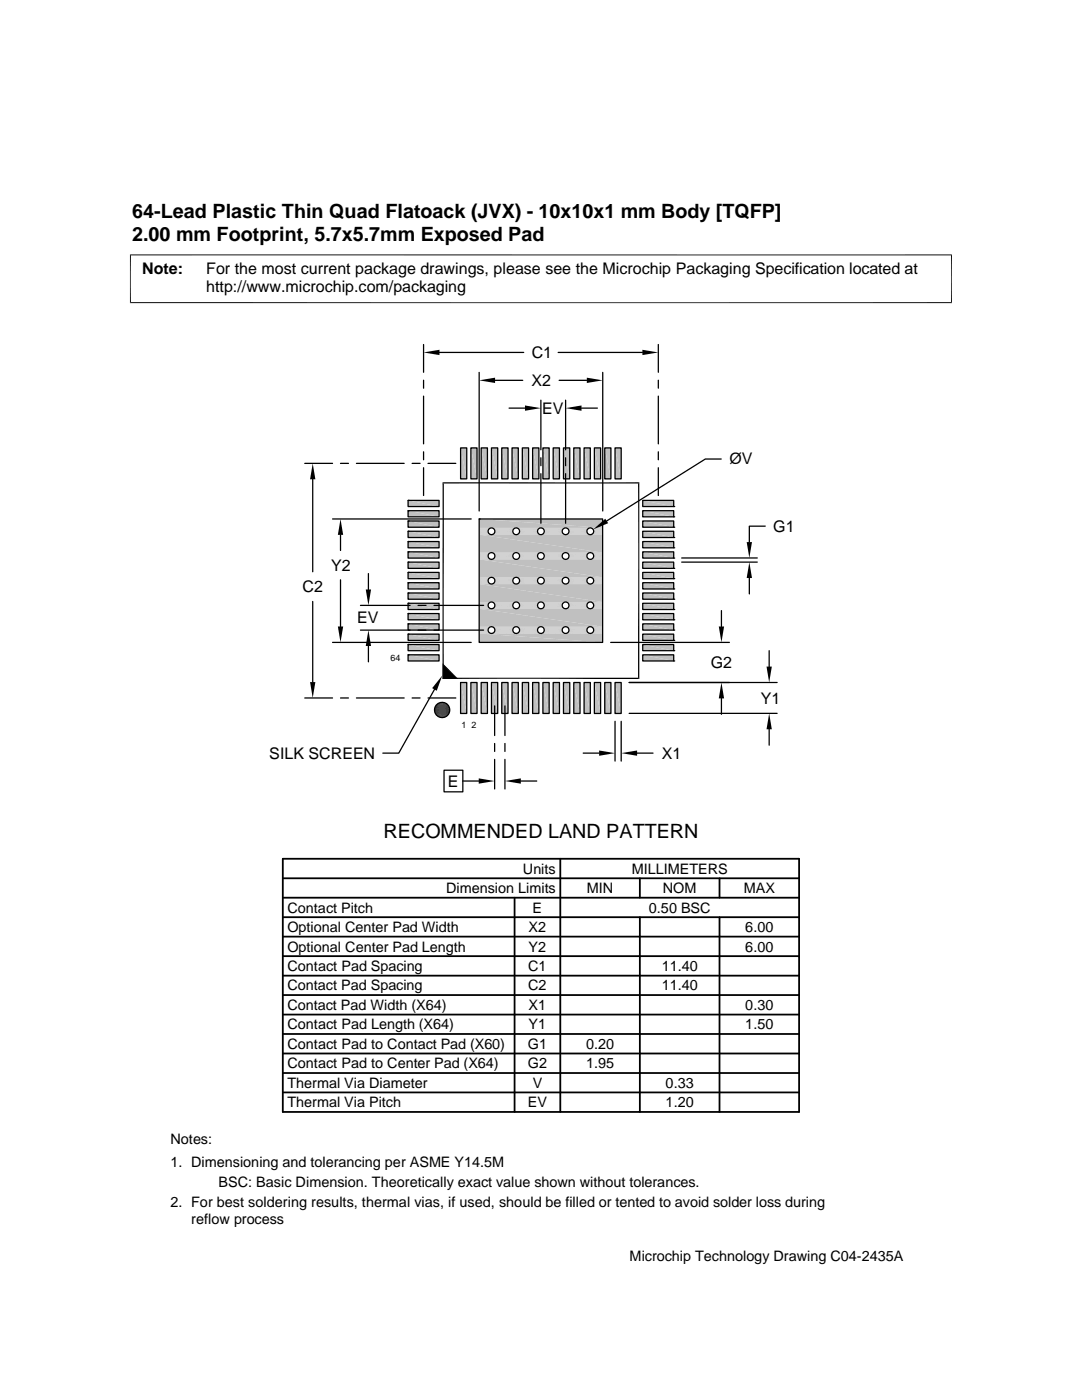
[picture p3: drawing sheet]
<svg xmlns="http://www.w3.org/2000/svg" width="216mm" height="279mm" viewBox="0 0 216 279" stroke-linecap="round" stroke-linejoin="round" font-family="sans-serif">
<g fill="#c0c0c0">
<path d="M95.6 103.6l24.6 1.7h-24.6z"/>
<path d="M95.6 103.6h24.6v1.7z"/>
</g>
<g fill="none" stroke="#c0c0c0" stroke-width=".2">
<path d="M95.6 105.4h2.4M95.6 105.4h2.3M95.6 105.5h2.2M98.1 105.4h4.8M98.3 105.4h4.5M98.4 105.5h4.3M98.5 105.5h4.1M103.1 105.4h4.8M103.2 105.4h4.5M103.3 105.5h4.3M103.4 105.5h4.1M108 105.4h4.8"/>
<path d="M108.1 105.4h4.6M108.2 105.5h4.4M108.3 105.5h4.2M112.9 105.4h4.8M113.1 105.4h4.5M113.2 105.5h4.3M113.3 105.5h4.1M117.9 105.4h2.3M118 105.4h2.2M118.1 105.5h2.1M118.2 105.5h2"/>
</g>
<path d="M95.6 105.5l2 .1z" fill="#c0c0c0"/>
<path d="M95.6 105.5h2.1" fill="none" stroke="#c0c0c0" stroke-width=".2"/>
<path d="M118.3 105.6l1.9 .1z" fill="#c0c0c0"/>
<path d="M98.6 105.6h3.9M103.5 105.6h3.9M108.4 105.6h4M113.4 105.6h3.9" fill="none" stroke="#c0c0c0" stroke-width=".2"/>
<g fill="#c0c0c0">
<path d="M95.6 105.6l1.9 .1z"/>
<path d="M95.6 105.6h2z"/>
<path d="M118.4 105.7l1.8 .1h-1.8z"/>
<path d="M118.4 105.7h1.8v.1z"/>
</g>
<path d="M98.7 105.7h3.7M103.6 105.7h3.8M108.5 105.7h3.8M113.4 105.7h3.8" fill="none" stroke="#c0c0c0" stroke-width=".2"/>
<g fill="#c0c0c0">
<path d="M95.6 105.7l1.8 .1h-1.8z"/>
<path d="M95.6 105.7h1.9l-.1 .1z"/>
<path d="M118.4 105.8l1.8 .1h-1.8z"/>
<path d="M118.4 105.8h1.8v.1z"/>
</g>
<path d="M98.7 105.8h3.7M103.6 105.8h3.7M108.6 105.8h3.6M113.5 105.8h3.7" fill="none" stroke="#c0c0c0" stroke-width=".2"/>
<g fill="#c0c0c0">
<path d="M95.6 105.8l1.8 .1h-1.8z"/>
<path d="M95.6 105.8h1.8v.1z"/>
<path d="M118.4 105.9l1.8 .1h-1.7z"/>
<path d="M118.4 105.9h1.8v.1z"/>
</g>
<path d="M98.7 106h3.6M103.7 106h3.6M108.6 106h3.6M113.5 106h3.6" fill="none" stroke="#c0c0c0" stroke-width=".2"/>
<g fill="#c0c0c0">
<path d="M95.6 105.9l1.8 .1h-1.8z"/>
<path d="M95.6 105.9h1.8v.1z"/>
<path d="M118.5 106l1.7 .2h-1.8z"/>
<path d="M118.5 106h1.7v.2z"/>
</g>
<path d="M98.7 106.1h3.6M103.7 106.1h3.6M108.6 106.1h3.6M113.5 106.1h3.6" fill="none" stroke="#c0c0c0" stroke-width=".2"/>
<g fill="#c0c0c0">
<path d="M95.6 106l1.8 .2h-1.8z"/>
<path d="M95.6 106h1.8v.2z"/>
<path d="M118.4 106.2l1.8 .1h-1.8z"/>
<path d="M118.4 106.2h1.8v.1z"/>
</g>
<path d="M98.7 106.2h3.7M103.6 106.2h3.7M108.6 106.2h3.6M113.5 106.2h3.7" fill="none" stroke="#c0c0c0" stroke-width=".2"/>
<g fill="#c0c0c0">
<path d="M95.6 106.2l1.8 .1h-1.8z"/>
<path d="M95.6 106.2h1.8v.1z"/>
<path d="M118.4 106.3l1.8 .1h-1.8z"/>
<path d="M118.4 106.3h1.8v.1z"/>
</g>
<path d="M98.7 106.3h3.7M103.6 106.3h3.8M108.5 106.3h3.8M113.4 106.3h3.8" fill="none" stroke="#c0c0c0" stroke-width=".2"/>
<g fill="#c0c0c0">
<path d="M95.6 106.3l1.9 .1h-1.9z"/>
<path d="M95.6 106.3h1.8l.1 .1z"/>
<path d="M118.4 106.4l1.8 .1h-1.9z"/>
<path d="M118.4 106.4h1.8v.1z"/>
</g>
<path d="M98.6 106.4h3.9M103.5 106.4h3.9M108.4 106.4h4M113.4 106.4h3.9" fill="none" stroke="#c0c0c0" stroke-width=".2"/>
<g fill="#c0c0c0">
<path d="M95.6 106.4l2 .1h-2z"/>
<path d="M95.6 106.4h1.9l.1 .1z"/>
</g>
<path d="M118.2 106.5h2" fill="none" stroke="#c0c0c0" stroke-width=".2"/>
<path d="M118.3 106.5l1.9 .1z" fill="#c0c0c0"/>
<g fill="none" stroke="#c0c0c0" stroke-width=".2">
<path d="M95.6 106.5h2.1M95.6 106.6h2.2M95.6 106.7h2.3M95.6 106.7h2.4M98.1 106.7h4.8M98.3 106.7h4.5M98.4 106.6h4.3M98.5 106.5h4.1M103.1 106.7h4.8M103.2 106.7h4.5M103.3 106.6h4.3M103.4 106.5h4.1"/>
<path d="M108 106.7h4.8M108.1 106.7h4.6M108.2 106.6h4.4M108.3 106.5h4.2M112.9 106.7h4.8M113.1 106.7h4.5M113.2 106.6h4.3M113.3 106.5h4.1M117.9 106.7h2.3M118 106.7h2.2M118.1 106.6h2.1"/>
</g>
<g fill="#c0c0c0">
<path d="M95.6 106.7l24.6 3.6h-24.6z"/>
<path d="M95.6 106.7h24.6v3.6z"/>
</g>
<g fill="none" stroke="#c0c0c0" stroke-width=".2">
<path d="M95.6 110.3h2.4M95.6 110.3h2.3M95.6 110.4h2.2M98.1 110.3h4.8M98.3 110.3h4.5M98.4 110.4h4.3M98.5 110.5h4.1M103.1 110.3h4.8M103.2 110.3h4.5M103.3 110.4h4.3M103.4 110.5h4.1M108 110.3h4.8"/>
<path d="M108.1 110.3h4.6M108.2 110.4h4.4M108.3 110.5h4.2M112.9 110.3h4.8M113.1 110.3h4.5M113.2 110.4h4.3M113.3 110.5h4.1M117.9 110.3h2.3M118 110.3h2.2M118.1 110.4h2.1M118.2 110.5h2"/>
</g>
<path d="M95.6 110.4l2 .1z" fill="#c0c0c0"/>
<path d="M95.6 110.5h2.1" fill="none" stroke="#c0c0c0" stroke-width=".2"/>
<path d="M118.3 110.5l1.9 .1z" fill="#c0c0c0"/>
<path d="M98.6 110.6h3.9M103.5 110.6h3.9M108.4 110.6h4M113.4 110.6h3.9" fill="none" stroke="#c0c0c0" stroke-width=".2"/>
<g fill="#c0c0c0">
<path d="M95.6 110.5l1.9 .1z"/>
<path d="M95.6 110.5h2z"/>
<path d="M118.4 110.6l1.8 .1h-1.8z"/>
<path d="M118.4 110.6h1.8v.1z"/>
</g>
<path d="M98.7 110.7h3.7M103.6 110.7h3.8M108.5 110.7h3.8M113.4 110.7h3.8" fill="none" stroke="#c0c0c0" stroke-width=".2"/>
<g fill="#c0c0c0">
<path d="M95.6 110.6l1.8 .1h-1.8z"/>
<path d="M95.6 110.6h1.9l-.1 .1z"/>
<path d="M118.4 110.7l1.8 .1h-1.8z"/>
<path d="M118.4 110.7h1.8v.1z"/>
</g>
<path d="M98.7 110.8h3.7M103.6 110.8h3.7M108.6 110.8h3.6M113.5 110.8h3.7" fill="none" stroke="#c0c0c0" stroke-width=".2"/>
<g fill="#c0c0c0">
<path d="M95.6 110.7l1.8 .1h-1.8z"/>
<path d="M95.6 110.7h1.8v.1z"/>
<path d="M118.4 110.8l1.8 .2h-1.7z"/>
<path d="M118.4 110.8h1.8v.2z"/>
</g>
<path d="M98.7 110.9h3.6M103.7 110.9h3.6M108.6 110.9h3.6M113.5 110.9h3.6" fill="none" stroke="#c0c0c0" stroke-width=".2"/>
<g fill="#c0c0c0">
<path d="M95.6 110.8l1.8 .2h-1.8z"/>
<path d="M95.6 110.8h1.8v.2z"/>
<path d="M118.5 111l1.7 .1h-1.8z"/>
<path d="M118.5 111h1.7v.1z"/>
</g>
<path d="M98.7 111h3.6M103.7 111h3.6M108.6 111h3.6M113.5 111h3.6" fill="none" stroke="#c0c0c0" stroke-width=".2"/>
<g fill="#c0c0c0">
<path d="M95.6 111l1.8 .1h-1.8z"/>
<path d="M95.6 111h1.8v.1z"/>
<path d="M118.4 111.1l1.8 .1h-1.8z"/>
<path d="M118.4 111.1h1.8v.1z"/>
</g>
<path d="M98.7 111.1h3.7M103.6 111.1h3.7M108.6 111.1h3.6M113.5 111.1h3.7" fill="none" stroke="#c0c0c0" stroke-width=".2"/>
<g fill="#c0c0c0">
<path d="M95.6 111.1l1.8 .1h-1.8z"/>
<path d="M95.6 111.1h1.8v.1z"/>
<path d="M118.4 111.2l1.8 .1h-1.8z"/>
<path d="M118.4 111.2h1.8v.1z"/>
</g>
<path d="M98.7 111.3h3.7M103.6 111.3h3.8M108.5 111.3h3.8M113.4 111.3h3.8" fill="none" stroke="#c0c0c0" stroke-width=".2"/>
<g fill="#c0c0c0">
<path d="M95.6 111.2l1.9 .1h-1.9z"/>
<path d="M95.6 111.2h1.8l.1 .1z"/>
<path d="M118.4 111.3l1.8 .1h-1.9z"/>
<path d="M118.4 111.3h1.8v.1z"/>
</g>
<path d="M98.6 111.4h3.9M103.5 111.4h3.9M108.4 111.4h4M113.4 111.4h3.9" fill="none" stroke="#c0c0c0" stroke-width=".2"/>
<g fill="#c0c0c0">
<path d="M95.6 111.3l2 .1h-2z"/>
<path d="M95.6 111.3h1.9l.1 .1z"/>
</g>
<path d="M118.2 111.5h2" fill="none" stroke="#c0c0c0" stroke-width=".2"/>
<path d="M118.3 111.4l1.9 .1z" fill="#c0c0c0"/>
<g fill="none" stroke="#c0c0c0" stroke-width=".2">
<path d="M95.6 111.5h2.1M95.6 111.5h2.2M95.6 111.6h2.3M95.6 111.6h2.4M98.1 111.6h4.8M98.3 111.6h4.5M98.4 111.5h4.3M98.5 111.5h4.1M103.1 111.6h4.8M103.2 111.6h4.5M103.3 111.5h4.3M103.4 111.5h4.1"/>
<path d="M108 111.6h4.8M108.1 111.6h4.6M108.2 111.5h4.4M108.3 111.5h4.2M112.9 111.6h4.8M113.1 111.6h4.5M113.2 111.5h4.3M113.3 111.5h4.1M117.9 111.6h2.3M118 111.6h2.2M118.1 111.5h2.1"/>
</g>
<g fill="#c0c0c0">
<path d="M95.6 111.6l24.6 3.6h-24.6z"/>
<path d="M95.6 111.6h24.6v3.6z"/>
</g>
<g fill="none" stroke="#c0c0c0" stroke-width=".2">
<path d="M95.6 115.3h2.2M98 115.2l-2.4 .1M98.1 115.2h4.8M98.4 115.3h4.3M98.5 115.4h4.1M103.1 115.2h4.8M103.3 115.3h4.3M103.4 115.4h4.1M108 115.2h4.8M108.2 115.3h4.4M108.3 115.4h4.2M112.9 115.2h4.8"/>
<path d="M113.2 115.3h4.3M113.3 115.4h4.1M117.9 115.2l2.3 .1M118.1 115.3h2.1M118.2 115.4h2"/>
</g>
<path d="M95.6 115.3l2 .1z" fill="#c0c0c0"/>
<path d="M95.6 115.4h2.1" fill="none" stroke="#c0c0c0" stroke-width=".2"/>
<g fill="#c0c0c0">
<path d="M118.3 115.4l1.9 .1h-1.8z"/>
<path d="M118.3 115.4h1.9v.1z"/>
</g>
<path d="M98.6 115.5h3.9M103.5 115.5h3.9M108.4 115.5h4M113.4 115.5h3.9" fill="none" stroke="#c0c0c0" stroke-width=".2"/>
<g fill="#c0c0c0">
<path d="M95.6 115.4l1.9 .1h-1.9z"/>
<path d="M95.6 115.4h2l-.1 .1z"/>
<path d="M118.4 115.5l1.8 .1h-1.8z"/>
<path d="M118.4 115.5h1.8v.1z"/>
</g>
<path d="M98.7 115.6h3.7M103.6 115.6h3.8M108.5 115.6h3.8M113.4 115.6h3.8" fill="none" stroke="#c0c0c0" stroke-width=".2"/>
<g fill="#c0c0c0">
<path d="M95.6 115.5l1.8 .1h-1.8z"/>
<path d="M95.6 115.5h1.9l-.1 .1z"/>
<path d="M118.4 115.6l1.8 .2h-1.8z"/>
<path d="M118.4 115.6h1.8v.2z"/>
</g>
<path d="M98.7 115.7h3.7M103.6 115.7h3.7M108.6 115.7h3.6M113.5 115.7h3.7" fill="none" stroke="#c0c0c0" stroke-width=".2"/>
<g fill="#c0c0c0">
<path d="M95.6 115.6l1.8 .2h-1.8z"/>
<path d="M95.6 115.6h1.8v.2z"/>
<path d="M118.4 115.8l1.8 .1h-1.7z"/>
<path d="M118.4 115.8h1.8v.1z"/>
</g>
<path d="M98.7 115.8h3.6M103.7 115.8h3.6M108.6 115.8h3.6M113.5 115.8h3.6" fill="none" stroke="#c0c0c0" stroke-width=".2"/>
<g fill="#c0c0c0">
<path d="M95.6 115.8l1.8 .1h-1.8z"/>
<path d="M95.6 115.8h1.8v.1z"/>
<path d="M118.5 115.9l1.7 .1h-1.8z"/>
<path d="M118.5 115.9h1.7v.1z"/>
</g>
<path d="M98.7 116h3.6M103.7 116h3.6M108.6 116h3.6M113.5 116h3.6" fill="none" stroke="#c0c0c0" stroke-width=".2"/>
<g fill="#c0c0c0">
<path d="M95.6 115.9l1.8 .1h-1.8z"/>
<path d="M95.6 115.9h1.8v.1z"/>
<path d="M118.4 116l1.8 .1h-1.8z"/>
<path d="M118.4 116h1.8v.1z"/>
</g>
<path d="M98.7 116.1h3.7M103.6 116.1h3.7M108.6 116.1h3.6M113.5 116.1h3.7" fill="none" stroke="#c0c0c0" stroke-width=".2"/>
<g fill="#c0c0c0">
<path d="M95.6 116l1.8 .1h-1.8z"/>
<path d="M95.6 116h1.8v.1z"/>
<path d="M118.4 116.1l1.8 .1h-1.8z"/>
<path d="M118.4 116.1h1.8v.1z"/>
</g>
<path d="M98.7 116.2h3.7M103.6 116.2h3.8M108.5 116.2h3.8M113.4 116.2h3.8" fill="none" stroke="#c0c0c0" stroke-width=".2"/>
<g fill="#c0c0c0">
<path d="M95.6 116.1l1.9 .1h-1.9z"/>
<path d="M95.6 116.1h1.8l.1 .1z"/>
<path d="M118.4 116.2l1.8 .2h-1.9z"/>
<path d="M118.4 116.2h1.8v.2z"/>
</g>
<path d="M98.6 116.3h3.9M103.5 116.3h3.9M108.4 116.3h4M113.4 116.3h3.9" fill="none" stroke="#c0c0c0" stroke-width=".2"/>
<g fill="#c0c0c0">
<path d="M95.6 116.2l2 .2h-2z"/>
<path d="M95.6 116.2h1.9l.1 .2z"/>
</g>
<path d="M118.2 116.4h2" fill="none" stroke="#c0c0c0" stroke-width=".2"/>
<path d="M118.3 116.4h1.9z" fill="#c0c0c0"/>
<g fill="none" stroke="#c0c0c0" stroke-width=".2">
<path d="M95.6 116.4h2.1M95.6 116.5h2.2M95.6 116.5l2.4 .1M98.1 116.6h4.8M98.4 116.5h4.3M98.5 116.4h4.1M103.1 116.6h4.8M103.3 116.5h4.3M103.4 116.4h4.1M108 116.6h4.8M108.2 116.5h4.4M108.3 116.4h4.2"/>
<path d="M112.9 116.6h4.8M113.2 116.5h4.3M113.3 116.4h4.1M117.9 116.6h2.3M118.1 116.5h2.1"/>
</g>
<g fill="#c0c0c0">
<path d="M95.6 116.6l24.6 3.5h-24.6z"/>
<path d="M95.6 116.6h24.6v3.5z"/>
</g>
<g fill="none" stroke="#c0c0c0" stroke-width=".2">
<path d="M95.6 120.2h2.2M98 120.2h-2.4M98.1 120.2h4.8M98.4 120.2h4.3M98.5 120.3h4.1M103.1 120.2h4.8M103.3 120.2h4.3M103.4 120.3h4.1M108 120.2h4.8M108.2 120.2h4.4M108.3 120.3h4.2M112.9 120.2h4.8"/>
<path d="M113.2 120.2h4.3M113.3 120.3h4.1M117.9 120.2h2.3M118.1 120.2h2.1M118.2 120.3h2"/>
</g>
<path d="M95.6 120.3l2 .1z" fill="#c0c0c0"/>
<path d="M95.6 120.3h2.1" fill="none" stroke="#c0c0c0" stroke-width=".2"/>
<g fill="#c0c0c0">
<path d="M118.3 120.4l1.9 .1h-1.8z"/>
<path d="M118.3 120.4h1.9v.1z"/>
</g>
<path d="M98.6 120.4h3.9M103.5 120.4h3.9M108.4 120.4h4M113.4 120.4h3.9" fill="none" stroke="#c0c0c0" stroke-width=".2"/>
<g fill="#c0c0c0">
<path d="M95.6 120.4l1.9 .1h-1.9z"/>
<path d="M95.6 120.4h2l-.1 .1z"/>
<path d="M118.4 120.5l1.8 .1h-1.8z"/>
<path d="M118.4 120.5h1.8v.1z"/>
</g>
<path d="M98.7 120.5h3.7M103.6 120.5h3.8M108.5 120.5h3.8M113.4 120.5h3.8" fill="none" stroke="#c0c0c0" stroke-width=".2"/>
<g fill="#c0c0c0">
<path d="M95.6 120.5l1.8 .1h-1.8z"/>
<path d="M95.6 120.5h1.9l-.1 .1z"/>
<path d="M118.4 120.6l1.8 .1h-1.8z"/>
<path d="M118.4 120.6h1.8v.1z"/>
</g>
<path d="M98.7 120.6h3.7M103.6 120.6h3.7M108.6 120.6h3.6M113.5 120.6h3.7" fill="none" stroke="#c0c0c0" stroke-width=".2"/>
<g fill="#c0c0c0">
<path d="M95.6 120.6l1.8 .1h-1.8z"/>
<path d="M95.6 120.6h1.8v.1z"/>
<path d="M118.4 120.7l1.8 .1h-1.7z"/>
<path d="M118.4 120.7h1.8v.1z"/>
</g>
<path d="M98.7 120.8h3.6M103.7 120.8h3.6M108.6 120.8h3.6M113.5 120.8h3.6" fill="none" stroke="#c0c0c0" stroke-width=".2"/>
<g fill="#c0c0c0">
<path d="M95.6 120.7l1.8 .1h-1.8z"/>
<path d="M95.6 120.7h1.8v.1z"/>
<path d="M118.5 120.8l1.7 .1h-1.8z"/>
<path d="M118.5 120.8h1.7v.1z"/>
</g>
<path d="M98.7 120.9h3.6M103.7 120.9h3.6M108.6 120.9h3.6M113.5 120.9h3.6" fill="none" stroke="#c0c0c0" stroke-width=".2"/>
<g fill="#c0c0c0">
<path d="M95.6 120.8l1.8 .1h-1.8z"/>
<path d="M95.6 120.8h1.8v.1z"/>
<path d="M118.4 120.9l1.8 .2h-1.8z"/>
<path d="M118.4 120.9h1.8v.2z"/>
</g>
<path d="M98.7 121h3.7M103.6 121h3.7M108.6 121h3.6M113.5 121h3.7" fill="none" stroke="#c0c0c0" stroke-width=".2"/>
<g fill="#c0c0c0">
<path d="M95.6 120.9l1.8 .2h-1.8z"/>
<path d="M95.6 120.9h1.8v.2z"/>
<path d="M118.4 121.1l1.8 .1h-1.8z"/>
<path d="M118.4 121.1h1.8v.1z"/>
</g>
<path d="M98.7 121.1h3.7M103.6 121.1h3.8M108.5 121.1h3.8M113.4 121.1h3.8" fill="none" stroke="#c0c0c0" stroke-width=".2"/>
<g fill="#c0c0c0">
<path d="M95.6 121.1l1.9 .1h-1.9z"/>
<path d="M95.6 121.1h1.8l.1 .1z"/>
<path d="M118.4 121.2l1.8 .1h-1.9z"/>
<path d="M118.4 121.2l1.8 .1z"/>
</g>
<path d="M98.6 121.2h3.9M103.5 121.2h3.9M108.4 121.2h4M113.4 121.2h3.9" fill="none" stroke="#c0c0c0" stroke-width=".2"/>
<path d="M95.6 121.2l2 .1z" fill="#c0c0c0"/>
<path d="M118.2 121.3h2" fill="none" stroke="#c0c0c0" stroke-width=".2"/>
<path d="M118.3 121.3h1.9z" fill="#c0c0c0"/>
<g fill="none" stroke="#c0c0c0" stroke-width=".2">
<path d="M95.6 121.3h2.1M95.6 121.4h2.2M95.6 121.4l2.4 .1M98.1 121.5h4.8M98.4 121.4h4.3M98.5 121.3h4.1M103.1 121.5h4.8M103.3 121.4h4.3M103.4 121.3h4.1M108 121.5h4.8M108.2 121.4h4.4M108.3 121.3h4.2"/>
<path d="M112.9 121.5h4.8M113.2 121.4h4.3M113.3 121.3h4.1M117.9 121.5h2.3M118.1 121.4h2.1"/>
</g>
<g fill="#c0c0c0">
<path d="M95.6 121.5l24.6 3.6h-24.6z"/>
<path d="M95.6 121.5h24.6v3.6z"/>
</g>
<g fill="none" stroke="#c0c0c0" stroke-width=".2">
<path d="M95.6 125.1h2.4M95.6 125.1h2.3M95.6 125.2h2.2M98.1 125.1h4.8M98.3 125.1h4.5M98.4 125.2h4.3M98.5 125.2h4.1M103.1 125.1h4.8M103.2 125.1h4.5M103.3 125.2h4.3M103.4 125.2h4.1M108 125.1h4.8"/>
<path d="M108.1 125.1h4.6M108.2 125.2h4.4M108.3 125.2h4.2M112.9 125.1h4.8M113.1 125.1h4.5M113.2 125.2h4.3M113.3 125.2h4.1M117.9 125.1h2.3M118 125.1h2.2M118.1 125.2h2.1M118.2 125.2h2"/>
</g>
<path d="M95.6 125.2l2 .1z" fill="#c0c0c0"/>
<path d="M95.6 125.2h2.1" fill="none" stroke="#c0c0c0" stroke-width=".2"/>
<g fill="#c0c0c0">
<path d="M118.3 125.3l1.9 .1h-1.8z"/>
<path d="M118.3 125.3h1.9v.1z"/>
</g>
<path d="M98.6 125.3h3.9M103.5 125.3h3.9M108.4 125.3h4M113.4 125.3h3.9" fill="none" stroke="#c0c0c0" stroke-width=".2"/>
<g fill="#c0c0c0">
<path d="M95.6 125.3l1.9 .1h-1.9z"/>
<path d="M95.6 125.3h2l-.1 .1z"/>
<path d="M118.4 125.4l1.8 .1h-1.8z"/>
<path d="M118.4 125.4h1.8v.1z"/>
</g>
<path d="M98.7 125.4h3.7M103.6 125.4h3.8M108.5 125.4h3.8M113.4 125.4h3.8" fill="none" stroke="#c0c0c0" stroke-width=".2"/>
<g fill="#c0c0c0">
<path d="M95.6 125.4l1.8 .1h-1.8z"/>
<path d="M95.6 125.4h1.9l-.1 .1z"/>
<path d="M118.4 125.5l1.8 .1h-1.8z"/>
<path d="M118.4 125.5h1.8v.1z"/>
</g>
<path d="M98.7 125.6h3.7M103.6 125.6h3.7M108.6 125.6h3.6M113.5 125.6h3.7" fill="none" stroke="#c0c0c0" stroke-width=".2"/>
<g fill="#c0c0c0">
<path d="M95.6 125.5l1.8 .1h-1.8z"/>
<path d="M95.6 125.5h1.8v.1z"/>
<path d="M118.4 125.6l1.8 .2h-1.7z"/>
<path d="M118.4 125.6h1.8v.2z"/>
</g>
<path d="M98.7 125.7h3.6M103.7 125.7h3.6M108.6 125.7h3.6M113.5 125.7h3.6" fill="none" stroke="#c0c0c0" stroke-width=".2"/>
<g fill="#c0c0c0">
<path d="M95.6 125.6l1.8 .2h-1.8z"/>
<path d="M95.6 125.6h1.8v.2z"/>
<path d="M118.5 125.8l1.7 .1h-1.8z"/>
<path d="M118.5 125.8h1.7v.1z"/>
</g>
<path d="M98.7 125.8h3.6M103.7 125.8h3.6M108.6 125.8h3.6M113.5 125.8h3.6" fill="none" stroke="#c0c0c0" stroke-width=".2"/>
<g fill="#c0c0c0">
<path d="M95.6 125.8l1.8 .1h-1.8z"/>
<path d="M95.6 125.8h1.8v.1z"/>
<path d="M118.4 125.9l1.8 .1h-1.8z"/>
<path d="M118.4 125.9h1.8v.1z"/>
</g>
<path d="M98.7 125.9h3.7M103.6 125.9h3.7M108.6 125.9h3.6M113.5 125.9h3.7" fill="none" stroke="#c0c0c0" stroke-width=".2"/>
<g fill="#c0c0c0">
<path d="M95.6 125.9l1.8 .1h-1.8z"/>
<path d="M95.6 125.9h1.8v.1z"/>
<path d="M118.4 126l1.8 .1h-1.8z"/>
<path d="M118.4 126h1.8v.1z"/>
</g>
<path d="M98.7 126h3.7M103.6 126h3.8M108.5 126h3.8M113.4 126h3.8" fill="none" stroke="#c0c0c0" stroke-width=".2"/>
<g fill="#c0c0c0">
<path d="M95.6 126l1.9 .1h-1.9z"/>
<path d="M95.6 126h1.8l.1 .1z"/>
<path d="M118.4 126.1l1.8 .1h-1.9z"/>
<path d="M118.4 126.1l1.8 .1z"/>
</g>
<path d="M98.6 126.2h3.9M103.5 126.2h3.9M108.4 126.2h4M113.4 126.2h3.9" fill="none" stroke="#c0c0c0" stroke-width=".2"/>
<path d="M95.6 126.1l2 .1z" fill="#c0c0c0"/>
<path d="M118.2 126.2h2" fill="none" stroke="#c0c0c0" stroke-width=".2"/>
<path d="M118.3 126.2l1.9 .1z" fill="#c0c0c0"/>
<g fill="none" stroke="#c0c0c0" stroke-width=".2">
<path d="M95.6 126.2h2.1M95.6 126.3h2.2M95.6 126.4h2.3M95.6 126.4h2.4M98.1 126.4h4.8M98.3 126.4h4.5M98.4 126.3h4.3M98.5 126.2h4.1M103.1 126.4h4.8M103.2 126.4h4.5M103.3 126.3h4.3M103.4 126.2h4.1"/>
<path d="M108 126.4h4.8M108.1 126.4h4.6M108.2 126.3h4.4M108.3 126.2h4.2M112.9 126.4h4.8M113.1 126.4h4.5M113.2 126.3h4.3M113.3 126.2h4.1M117.9 126.4h2.3M118 126.4h2.2M118.1 126.3h2.1"/>
</g>
<g fill="#c0c0c0">
<path d="M95.6 126.4l24.6 1.8h-24.6z"/>
<path d="M95.6 126.4h24.6v1.8z"/>
<path d="M122.7 89.4l1.3 6.2h-1.3z"/>
<path d="M122.7 89.4h1.3v6.2z"/>
<path d="M120.7 89.4l1.2 6.2h-1.2z"/>
<path d="M120.7 89.4h1.2v6.2z"/>
<path d="M118.6 89.4l1.2 6.2h-1.2z"/>
<path d="M118.6 89.4h1.2v6.2z"/>
<path d="M116.5 89.4l1.3 6.2h-1.3z"/>
<path d="M116.5 89.4h1.3v6.2z"/>
<path d="M114.5 89.4l1.2 6.2h-1.2z"/>
<path d="M114.5 89.4h1.2v6.2z"/>
<path d="M112.4 89.4l1.3 6.2h-1.3z"/>
<path d="M112.4 89.4h1.3v6.2z"/>
<path d="M110.4 89.4l1.2 6.2h-1.2z"/>
<path d="M110.4 89.4h1.2v6.2z"/>
<path d="M108.3 89.4l1.3 6.2h-1.3z"/>
<path d="M108.3 89.4h1.3v6.2z"/>
<path d="M106.3 89.4l1.2 6.2h-1.2z"/>
<path d="M106.3 89.4h1.2v6.2z"/>
<path d="M104.2 89.4l1.3 6.2h-1.3z"/>
<path d="M104.2 89.4h1.3v6.2z"/>
<path d="M102.2 89.4l1.2 6.2h-1.2z"/>
<path d="M102.2 89.4h1.2v6.2z"/>
<path d="M100.1 89.4l1.3 6.2h-1.3z"/>
<path d="M100.1 89.4h1.3v6.2z"/>
<path d="M98.1 89.4l1.2 6.2h-1.2z"/>
<path d="M98.1 89.4h1.2v6.2z"/>
<path d="M96 89.4l1.3 6.2h-1.3z"/>
<path d="M96 89.4h1.3v6.2z"/>
<path d="M94 89.4l1.2 6.2h-1.2z"/>
<path d="M94 89.4h1.2v6.2z"/>
<path d="M91.9 89.4l1.2 6.2h-1.2z"/>
<path d="M91.9 89.4h1.2v6.2z"/>
<path d="M128.2 99.9l6.2 1.2h-6.2z"/>
<path d="M128.2 99.9h6.2v1.2z"/>
<path d="M81.4 99.9l6.2 1.2h-6.2z"/>
<path d="M81.4 99.9h6.2v1.2z"/>
<path d="M128.2 101.9l6.2 1.2h-6.2z"/>
<path d="M128.2 101.9h6.2v1.2z"/>
<path d="M81.4 101.9l6.2 1.2h-6.2z"/>
<path d="M81.4 101.9h6.2v1.2z"/>
<path d="M128.2 104l6.2 1.2h-6.2z"/>
<path d="M128.2 104h6.2v1.2z"/>
<path d="M81.4 104l6.2 1.2h-6.2z"/>
<path d="M81.4 104h6.2v1.2z"/>
<path d="M128.2 106l6.2 1.3h-6.2z"/>
<path d="M128.2 106h6.2v1.3z"/>
<path d="M81.4 106l6.2 1.3h-6.2z"/>
<path d="M81.4 106h6.2v1.3z"/>
<path d="M128.2 108.1l6.2 1.2h-6.2z"/>
<path d="M128.2 108.1h6.2v1.2z"/>
<path d="M81.4 108.1l6.2 1.2h-6.2z"/>
<path d="M81.4 108.1h6.2v1.2z"/>
<path d="M128.2 110.1l6.2 1.3h-6.2z"/>
<path d="M128.2 110.1h6.2v1.3z"/>
<path d="M81.4 110.1l6.2 1.3h-6.2z"/>
<path d="M81.4 110.1h6.2v1.3z"/>
<path d="M128.2 112.2l6.2 1.2h-6.2z"/>
<path d="M128.2 112.2h6.2v1.2z"/>
<path d="M81.4 112.2l6.2 1.2h-6.2z"/>
<path d="M81.4 112.2h6.2v1.2z"/>
<path d="M128.2 114.2l6.2 1.3h-6.2z"/>
<path d="M128.2 114.2h6.2v1.3z"/>
<path d="M81.4 114.2l6.2 1.3h-6.2z"/>
<path d="M81.4 114.2h6.2v1.3z"/>
<path d="M128.2 116.3l6.2 1.2h-6.2z"/>
<path d="M128.2 116.3h6.2v1.2z"/>
<path d="M81.4 116.3l6.2 1.2h-6.2z"/>
<path d="M81.4 116.3h6.2v1.2z"/>
<path d="M128.2 118.3l6.2 1.3h-6.2z"/>
<path d="M128.2 118.3h6.2v1.3z"/>
<path d="M81.4 118.3l6.2 1.3h-6.2z"/>
<path d="M81.4 118.3h6.2v1.3z"/>
<path d="M128.2 120.4l6.2 1.2h-6.2z"/>
<path d="M128.2 120.4h6.2v1.2z"/>
<path d="M81.4 120.4l6.2 1.2h-6.2z"/>
<path d="M81.4 120.4h6.2v1.2z"/>
<path d="M128.2 122.4l6.2 1.3h-6.2z"/>
<path d="M128.2 122.4h6.2v1.3z"/>
<path d="M81.4 122.4l6.2 1.3h-6.2z"/>
<path d="M81.4 122.4h6.2v1.3z"/>
<path d="M128.2 124.5l6.2 1.3h-6.2z"/>
<path d="M128.2 124.5h6.2v1.3z"/>
<path d="M81.4 124.5l6.2 1.3h-6.2z"/>
<path d="M81.4 124.5h6.2v1.3z"/>
<path d="M128.2 126.6l6.2 1.2h-6.2z"/>
<path d="M128.2 126.6h6.2v1.2z"/>
<path d="M81.4 126.6l6.2 1.2h-6.2z"/>
<path d="M81.4 126.6h6.2v1.2z"/>
<path d="M128.2 128.6l6.2 1.3h-6.2z"/>
<path d="M128.2 128.6h6.2v1.3z"/>
<path d="M81.4 128.6l6.2 1.3h-6.2z"/>
<path d="M81.4 128.6h6.2v1.3z"/>
<path d="M128.2 130.7l6.2 1.2h-6.2z"/>
<path d="M128.2 130.7h6.2v1.2z"/>
<path d="M81.4 130.7l6.2 1.2h-6.2z"/>
<path d="M81.4 130.7h6.2v1.2z"/>
<path d="M122.7 136.2l1.3 6.2h-1.3z"/>
<path d="M122.7 136.2h1.3v6.2z"/>
<path d="M120.7 136.2l1.2 6.2h-1.2z"/>
<path d="M120.7 136.2h1.2v6.2z"/>
<path d="M118.6 136.2l1.2 6.2h-1.2z"/>
<path d="M118.6 136.2h1.2v6.2z"/>
<path d="M116.5 136.2l1.3 6.2h-1.3z"/>
<path d="M116.5 136.2h1.3v6.2z"/>
<path d="M114.5 136.2l1.2 6.2h-1.2z"/>
<path d="M114.5 136.2h1.2v6.2z"/>
<path d="M112.4 136.2l1.3 6.2h-1.3z"/>
<path d="M112.4 136.2h1.3v6.2z"/>
<path d="M110.4 136.2l1.2 6.2h-1.2z"/>
<path d="M110.4 136.2h1.2v6.2z"/>
<path d="M108.3 136.2l1.3 6.2h-1.3z"/>
<path d="M108.3 136.2h1.3v6.2z"/>
<path d="M106.3 136.2l1.2 6.2h-1.2z"/>
<path d="M106.3 136.2h1.2v6.2z"/>
<path d="M104.2 136.2l1.3 6.2h-1.3z"/>
<path d="M104.2 136.2h1.3v6.2z"/>
<path d="M102.2 136.2l1.2 6.2h-1.2z"/>
<path d="M102.2 136.2h1.2v6.2z"/>
<path d="M100.1 136.2l1.3 6.2h-1.3z"/>
<path d="M100.1 136.2h1.3v6.2z"/>
<path d="M98.1 136.2l1.2 6.2h-1.2z"/>
<path d="M98.1 136.2h1.2v6.2z"/>
<path d="M96 136.2l1.3 6.2h-1.3z"/>
<path d="M96 136.2h1.3v6.2z"/>
<path d="M94 136.2l1.2 6.2h-1.2z"/>
<path d="M94 136.2h1.2v6.2z"/>
<path d="M91.9 136.2l1.2 6.2h-1.2z"/>
<path d="M91.9 136.2h1.2v6.2z"/>
</g>
<g fill="none" stroke="#000" stroke-width=".25">
<path d="M84.5 68.7v5.6M84.5 75.9v1.6M84.5 79.1v9.5M87.7 70.3h16.8M95.6 74.3v27.7M98.8 75.9h5.5M107.9 79.9v9.9M111.4 70.3h16.8M111.6 75.9h5.5M112.9 79.9v9.9M120.3 74.3v27.7M131.4 68.7v5.6"/>
<path d="M131.4 75.9v1.6M131.4 79.1v9.5M60.8 92.5h5.6M62.4 95.7v18.4M67.9 92.5h1.6M71.1 92.5h9.5M81.4 99.9h6.2v1.2h-6.2zM81.4 99.9h.1M82.2 92.5h1.6M84.5 90.2v1.6M84.5 93.3v5.6M85.4 92.5h5.6"/>
<path d="M88.3 96.4h39.3M88.4 96.2v39.3M91.9 89.4h1.2v6.2h-1.2zM94 89.4h1.2v6.2h-1.2zM96 89.4h1.3v6.2h-1.3zM98.1 89.4h1.2v6.2h-1.2zM100.1 89.4h1.3v6.2h-1.3zM101.6 81.4h3.2M102.2 89.4h1.2v6.2h-1.2zM104.2 89.4h1.3v6.2h-1.3zM106.3 89.4h1.2v6.2h-1.2zM107.9 91.4v1.5"/>
<path d="M107.9 94.5v9.9M108.3 89.4h1.3v6.2h-1.3zM110.4 89.4h1.2v6.2h-1.2zM112.4 89.4h1.3v6.2h-1.3zM112.9 91.4v1.5M112.9 94.5v9.9M114.5 89.4h1.2v6.2h-1.2zM116 81.4h3.2M116.5 89.4h1.3v6.2h-1.3zM118.6 89.4h1.2v6.2h-1.2zM120.7 89.4h1.2v6.2h-1.2zM122.7 89.4h1.3v6.2h-1.3z"/>
<path d="M127.4 96.2v39.3M128.2 99.9h6.2v1.2h-6.2zM131.4 90.2v1.6M131.4 93.3v5.6M143.9 91.6h-3.2l-19.6 12.4M66.4 103.6h27.6M67.9 106.7v3.2M67.9 115.7v9.3M73.5 114.5v3.1M81.4 101.9h6.2v1.2h-6.2zM81.4 101.9h.1M81.4 104h6.2v1.2h-6.2z"/>
<path d="M81.4 104h.1M81.4 106h6.2v1.3h-6.2zM81.4 106h.1M81.4 108.1h6.2v1.2h-6.2zM81.4 108.1h.1M81.4 110.1h6.2v1.3h-6.2zM81.4 110.1h.1M81.4 112.2h6.2v1.2h-6.2zM81.4 112.2h.1M81.4 114.2h6.2v1.3h-6.2zM81.4 114.2h.1M81.4 116.3h6.2v1.2h-6.2z"/>
<path d="M81.4 116.3h.1M81.4 118.3h6.2v1.3h-6.2zM81.4 118.3h.1M95.6 103.6h24.6v24.6h-24.6zM95.6 103.6h.1M128.2 118.3h6.2v1.3h-6.2zM128.2 116.3h6.2v1.2h-6.2zM128.2 114.2h6.2v1.3h-6.2zM128.2 112.2h6.2v1.2h-6.2zM128.2 110.1h6.2v1.3h-6.2zM128.2 108.1h6.2v1.2h-6.2zM128.2 106h6.2v1.3h-6.2z"/>
<path d="M128.2 104h6.2v1.2h-6.2zM128.2 101.9h6.2v1.2h-6.2zM134.4 119.6h.1M134.4 117.5h.1M134.4 115.5h.1M134.4 113.4h.1M134.4 111.4h.1M134.4 109.3h.1M134.4 107.3h.1M134.4 105.2h.1M134.4 103.1h.1M134.4 101.1h.1"/>
<path d="M136 112.2h15.1M136 111.4h15.1M149.5 115.4v3.1M152.7 105h-3.2v3.2M60.8 139.3h5.6M62.4 120v16.1M66.4 128.2h27.6M67.9 139.3h1.6M71.1 139.3h9.5M71.9 120.8h9.9M71.9 125.8h9.9M73.5 128.9v3.2"/>
<path d="M81.4 120.4h6.2v1.2h-6.2zM81.4 120.4h.1M81.4 122.4h6.2v1.3h-6.2zM81.4 122.4h.1M81.4 124.5h6.2v1.3h-6.2zM81.4 124.5h.1M81.4 126.6h6.2v1.2h-6.2zM81.4 126.6h.1M81.4 128.6h6.2v1.3h-6.2zM81.4 128.6h.1M81.4 130.7h6.2v1.2h-6.2zM81.4 130.7h.1"/>
<path d="M82.2 139.3h1.6M83.4 120.8h1.6M83.4 125.8h1.6M85.4 139.3h5.6M86.6 120.8h9.9M86.6 125.8h9.9M86.7 137.6l-7.1 12.7h-3.2M88.3 135.4h39.3M91.9 136.2h1.2v6.2h-1.2zM94 136.2h1.2v6.2h-1.2zM96 136.2h1.3v6.2h-1.3zM98.1 136.2h1.2v6.2h-1.2z"/>
<path d="M100.1 136.2h1.3v6.2h-1.3zM102.2 136.2h1.2v6.2h-1.2zM104.2 136.2h1.3v6.2h-1.3zM106.3 136.2h1.2v6.2h-1.2zM108.3 136.2h1.3v6.2h-1.3zM110.4 136.2h1.2v6.2h-1.2zM112.4 136.2h1.3v6.2h-1.3zM114.5 136.2h1.2v6.2h-1.2zM116.5 136.2h1.3v6.2h-1.3zM118.6 136.2h1.2v6.2h-1.2zM120.7 136.2h1.2v6.2h-1.2zM121.9 128.2h23.6"/>
<path d="M122.7 136.2h1.3v6.2h-1.3zM125.5 136.2h29.6M128.2 130.7h6.2v1.2h-6.2zM128.2 128.6h6.2v1.3h-6.2zM128.2 126.6h6.2v1.2h-6.2zM128.2 124.5h6.2v1.3h-6.2zM128.2 122.4h6.2v1.3h-6.2zM128.2 120.4h6.2v1.2h-6.2zM134.4 131.9h.1M134.4 129.9h.1M134.4 127.8h.1M134.4 125.8h.1"/>
<path d="M134.4 123.7h.1M134.4 121.6h.1M144 121.9v3.1M144 139.4v3.2M153.5 129.9v3.1M88.6 153.7h3.8v4.3h-3.8zM92.4 155.9h3.1M98.7 140.9v5.9M98.7 148.4v1.6M98.7 151.6v5.9M100.8 140.9v5.9M100.8 148.4v1.6"/>
<path d="M100.8 151.6v5.9M103.9 155.9h3.2M116.4 150.3h3.1M122.7 144v7.9M124 144v7.9M125.5 142.4h29.6M127.1 150.3h3.2M153.5 145.5v3.2"/>
<circle cx="98.1" cy="111" r=".68"/>
<circle cx="98.1" cy="115.9" r=".68"/>
<circle cx="98.1" cy="106" r=".68"/>
<circle cx="103" cy="106" r=".68"/>
<circle cx="103" cy="115.9" r=".68"/>
<circle cx="103" cy="111" r=".68"/>
<circle cx="107.9" cy="106" r=".68"/>
<circle cx="107.9" cy="111" r=".68"/>
<circle cx="107.9" cy="115.9" r=".68"/>
<circle cx="112.9" cy="111" r=".68"/>
<circle cx="112.9" cy="106" r=".68"/>
<circle cx="112.9" cy="115.9" r=".68"/>
<circle cx="117.8" cy="111" r=".68"/>
<circle cx="117.8" cy="106" r=".68"/>
<circle cx="117.8" cy="115.9" r=".68"/>
<circle cx="98.1" cy="120.8" r=".68"/>
<circle cx="98.1" cy="125.7" r=".68"/>
<circle cx="103" cy="120.8" r=".68"/>
<circle cx="103" cy="125.7" r=".68"/>
<circle cx="107.9" cy="120.8" r=".68"/>
<circle cx="107.9" cy="125.7" r=".68"/>
<circle cx="112.9" cy="120.8" r=".68"/>
<circle cx="112.9" cy="125.7" r=".68"/>
<circle cx="117.8" cy="120.8" r=".68"/>
<circle cx="117.8" cy="125.7" r=".68"/>
<circle cx="88.2" cy="141.7" r="1.52"/>
</g>
<g fill="none" stroke="#000" stroke-width=".36">
<path d="M56.4 175.3h103M56.4 171.4h103v50.5h-103zM56.4 179.2h103M102.7 179.2v42.7M111.8 171.4v50.5M127.7 175.3v3.9M143.6 175.3v3.9M56.4 198.6h103M56.4 186.9h103M56.4 183h103M56.4 190.8h103M56.4 194.7h103"/>
<path d="M127.7 183v38.9M143.6 183v38.9M56.4 202.5h103M56.4 210.2h103M56.4 206.4h103M56.4 218h103M56.4 214.1h103"/>
</g>
<g fill="none" stroke="#000" stroke-width=".2">
<path d="M26 50.8v9.7M189.9 50.8v9.7M189.9 50.9h-164M25.9 60.4h164M86.7 141.5h3M86.7 141.6h3M86.7 141.8h3M86.7 141.9h3M86.7 141.3h3M86.7 142h3M86.8 141.2h2.9M86.8 142.2h2.9"/>
<path d="M86.8 142.3h2.8M86.8 141.1h2.8M86.9 140.9h2.7M86.9 142.5h2.7M87 142.6h2.5M87 140.8h2.5M87 142.7h2.4M87 140.7h2.4M87.1 140.6h2.2M87.1 142.8h2.2"/>
</g>
<g fill="#000">
<path d="M84.5 70.3l3.2-.5v1.1zM95.6 75.9l3.2-.5v1zM117.1 75.4l3.2 .5-3.2 .5zM128.2 69.8l3.2 .5-3.2 .6zM62.4 92.5l.5 3.2h-1zM104.8 80.9l3.1 .5-3.1 .6zM112.9 81.4l3.1-.5v1.1zM67.9 103.6l.6 3.1h-1.1zM73 117.6h1l-.5 3.2zM118.4 105.7l2.4-2.2 .5 .9zM149.5 112.2l.6 3.2h-1.1zM149 108.2h1.1l-.6 3.2z"/>
<path d="M61.9 136.1h1l-.5 3.2zM67.4 125h1.1l-.6 3.2zM73.5 125.8l.5 3.1h-1zM88.2 134.8l-1.1 3.1-.9-.6zM88.4 132.7l2.8 2.7h-2.8zM88.6 133l2.9 2.5-.7-.2zM88.3 132.4l3.2 3.1-2.9-2.5zM144 136.2l.5 3.2h-1.1zM143.4 125h1.1l-.5 3.2zM153 133h1l-.5 3.2zM87.2 142.8l1.9 .1zM87.2 142.8h2l-.1 .1z"/>
<path d="M87.2 140.5h2zM87.4 140.4l1.8 .1zM87.4 142.9l1.6 .1zM87.4 142.9h1.7zM87.4 140.4h1.7zM87.5 140.4h1.6zM87.5 143l1.4 .1zM87.5 143h1.5zM87.5 140.4h1.5zM87.6 140.3l1.4 .1zM87.6 143.1h1.1zM87.6 143.1h1.3z"/>
<path d="M87.6 140.3h1.3zM87.7 140.3h1.2zM87.7 143.1l.9 .1zM87.7 143.1h1zM87.7 140.3h1zM87.9 140.2l.8 .1zM87.9 143.2h.5zM87.9 143.2h.7zM87.9 140.2h.7zM88 140.2h.6zM88 143.2h.4zM88 140.2h.4z"/>
<path d="M95.5 155.3l3.2 .6-3.2 .5zM100.8 155.9l3.1-.6v1.1zM119.5 149.8l3.2 .5-3.2 .5zM124 150.3l3.1-.5v1zM153.5 142.4l.5 3.1h-1z"/>
</g>
<g font-size="3.9">
<text x="26.4" y="43.5">64-Lead Plastic Thin Quad Flatoack (JVX) - 10x10x1 mm Body [TQFP]</text>
<text x="26.4" y="48">2.00 mm Footprint, 5.7x5.7mm Exposed Pad</text>
<text x="76.5" y="167.3">RECOMMENDED LAND PATTERN</text>
</g>
<g font-size="3.2">
<text x="28.4" y="54.6">Note:</text>
<text x="41.1" y="58.3">http://www.microchip.com/packaging</text>
<text x="41.1" y="54.6">For the most current package drawings, please see the Microchip Packaging Specification located at</text>
<text x="106.1" y="71.5">C1</text>
<text x="106.1" y="77">X2</text>
<text x="108.2" y="82.6">EV</text>
<text x="145.6" y="92.7">ØV</text>
<text x="154.3" y="106.1">G1</text>
<text x="66.1" y="113.9">Y2</text>
<text x="60.4" y="118.2">C2</text>
<text x="71.3" y="124.4">EV</text>
<text x="141.8" y="133.3">G2</text>
<text x="151.8" y="140.4">Y1</text>
<text x="53.7" y="151.4">SILK SCREEN</text>
<text x="132.1" y="151.4">X1</text>
<text x="89.4" y="157">E</text>
</g>
<g font-size="2.9">
<text x="89" y="178.2">Dimension Limits</text>
<text x="104.3" y="174.4">Units</text>
<text x="117.1" y="178.2">MIN</text>
<text x="126" y="174.4">MILLIMETERS</text>
<text x="132.3" y="178.2">NOM</text>
<text x="148.4" y="178.2">MAX</text>
<text x="57.3" y="182.1">Contact Pitch</text>
<text x="106.3" y="182.1">E</text>
<text x="129.5" y="182.1">0.50 BSC</text>
<text x="57.3" y="186">Optional Center Pad Width</text>
<text x="57.3" y="189.9">Optional Center Pad Length</text>
<text x="105.5" y="189.9">Y2</text>
<text x="105.5" y="186">X2</text>
<text x="148.7" y="189.9">6.00</text>
<text x="148.7" y="186">6.00</text>
<text x="57.3" y="197.7">Contact Pad Spacing</text>
<text x="57.3" y="193.8">Contact Pad Spacing</text>
<text x="105.4" y="197.7">C2</text>
<text x="105.4" y="193.8">C1</text>
<text x="132" y="193.8">11.40</text>
<text x="132" y="197.7">11.40</text>
<text x="57.3" y="201.6">Contact Pad Width (X64)</text>
<text x="105.5" y="201.6">X1</text>
<text x="148.7" y="201.6">0.30</text>
<text x="57.3" y="209.3">Contact Pad to Contact Pad (X60)</text>
<text x="57.3" y="205.4">Contact Pad Length (X64)</text>
<text x="105.3" y="209.3">G1</text>
<text x="105.5" y="205.4">Y1</text>
<text x="116.9" y="209.3">0.20</text>
<text x="148.7" y="205.4">1.50</text>
<text x="57.3" y="213.2">Contact Pad to Center Pad (X64)</text>
<text x="105.3" y="213.2">G2</text>
<text x="116.9" y="213.2">1.95</text>
<text x="57.3" y="217.1">Thermal Via Diameter</text>
<text x="57.3" y="221">Thermal Via Pitch</text>
<text x="105.3" y="221">EV</text>
<text x="106.3" y="217.1">V</text>
<text x="132.8" y="217.1">0.33</text>
<text x="132.8" y="221">1.20</text>
<text x="34" y="228.3">Notes:</text>
<text x="34" y="232.9">1. Dimensioning and tolerancing per ASME Y14.5M</text>
<text x="43.6" y="236.9">BSC: Basic Dimension. Theoretically exact value shown without tolerances.</text>
<text x="34" y="241">2. For best soldering results, thermal vias, if used, should be filled or tented to avoid solder loss during</text>
<text x="38.1" y="244.3">reflow process</text>
<text x="125.6" y="251.7">Microchip Technology Drawing C04-2435A</text>
</g>
<g font-size="1.8">
<text x="77.9" y="131.9">64</text>
<text x="92.1" y="145.2">1 2</text>
</g>
</svg>
